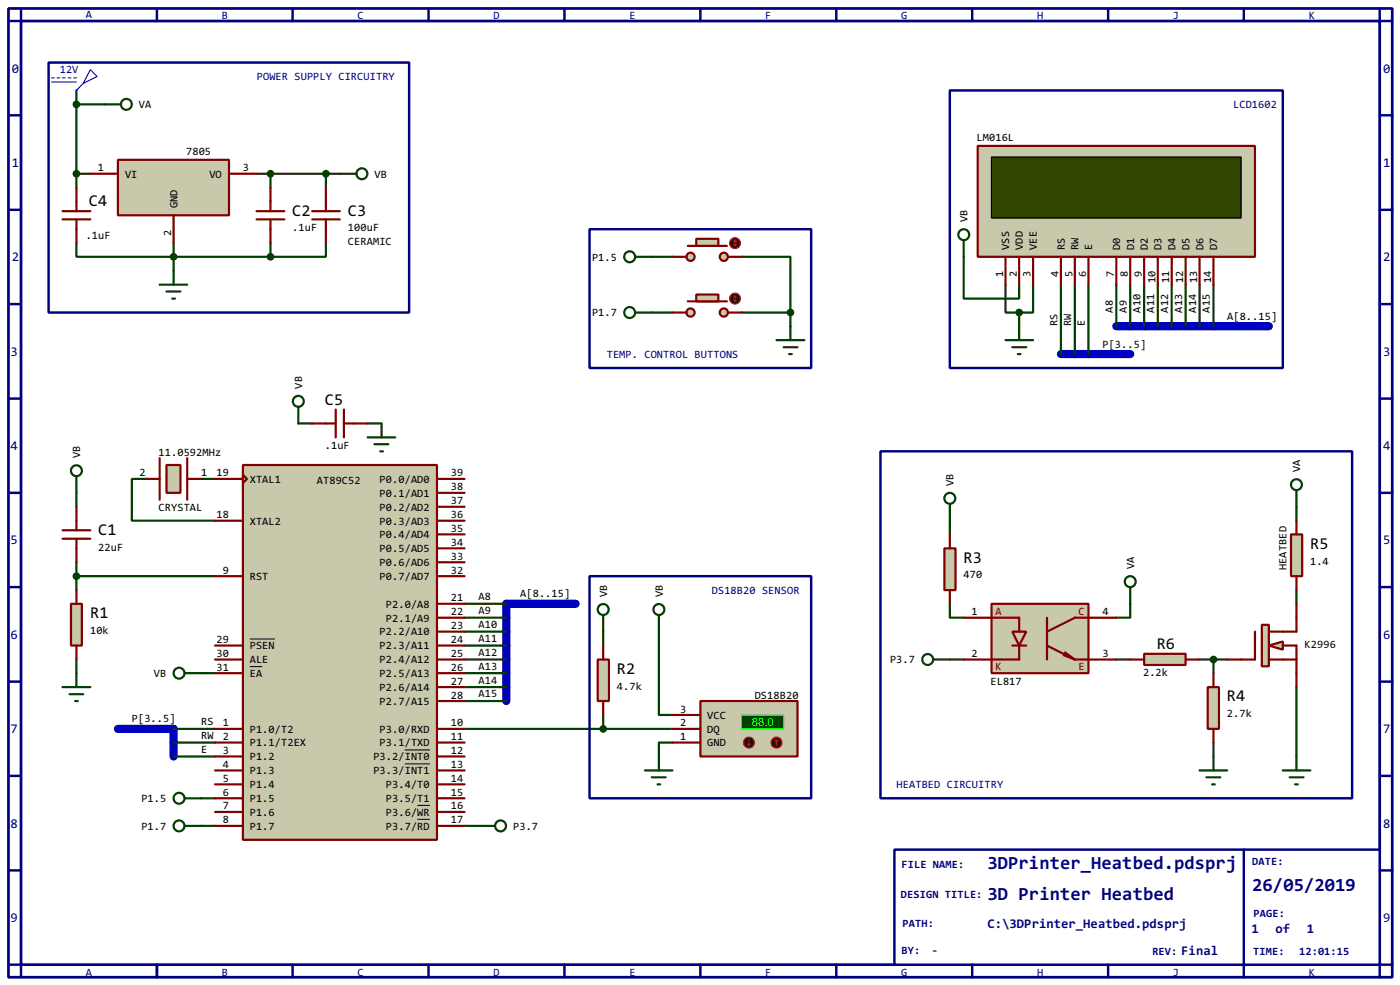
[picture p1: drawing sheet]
<svg xmlns="http://www.w3.org/2000/svg" width="256mm" height="180mm" viewBox="0 0 256 180" stroke-linecap="round" stroke-linejoin="round" font-family="sans-serif">
<path d="M1.6 1.6h253.5v177.3h-253.5zM3.9 3.9h248.9v172.7h-248.9z" fill="none" stroke="#000080" stroke-width=".5"/>
<path d="M3.9 1.6v2.3h-2.3M28.8 1.6v2.3" fill="none" stroke="#000080" stroke-width=".45"/>
<path d="M163.9 155.5h88.9v21.1h-88.9z" fill="#fff" stroke="#000080" stroke-width=".45"/>
<g fill="none" stroke="#000080" stroke-width=".45">
<path d="M53.6 1.6v2.3M78.5 1.6v2.3M103.4 1.6v2.3M128.3 1.6v2.3M153.2 1.6v2.3M178.1 1.6v2.3M203 1.6v2.3M227.9 1.6v2.3M252.8 1.6v2.3h2.3M1.6 21.1h2.3M1.6 38.4h2.3M252.8 21.1h2.3"/>
<path d="M252.8 38.4h2.3M1.6 55.7h2.3M252.8 55.7h2.3M1.6 73h2.3M252.8 73h2.3M1.6 90.2h2.3M252.8 90.2h2.3M1.6 107.5h2.3M252.8 107.5h2.3M1.6 124.8h2.3M252.8 124.8h2.3M1.6 142h2.3"/>
<path d="M1.6 159.3h2.3M227.9 155.5v23.4M252.8 142h2.3M252.8 159.3h2.3M1.6 176.6h2.3v2.3M28.8 176.6v2.3M53.6 176.6v2.3M78.5 176.6v2.3M103.4 176.6v2.3M128.3 176.6v2.3M153.2 176.6v2.3M178.1 176.6v2.3"/>
<path d="M203 176.6v2.3M255.1 176.6h-2.3v2.3"/>
</g>
<path d="M204.5 59.7h28M194.4 64.8h12.7M105.5 110.5h-12.7v17.8M21.6 133.4h10.2v5.1" fill="none" stroke="#0000c0" stroke-width="1.5"/>
<g fill="none" stroke="#004000" stroke-width=".4">
<path d="M14 16.6v17.7M14 19.1h5.1M14 31.8h2.6M47 31.8h15.3M49.6 31.8v2.5M59.7 31.8v2.5M14 44.5v2.5h35.6M31.8 44.5v5.1M49.6 44.5v2.5M59.7 44.5v2.5h-10.1M119.4 57.2h3.8M119.4 47h3.8"/>
<path d="M135.9 47h8.9v10.2M135.9 57.2h8.9M144.8 57.2v2.5M176.6 47v7.7h10.1v-2.6M184.2 52.1v5.1h2.5M186.7 57.2v2.5M189.3 52.1v5.1h-2.6M194.4 52.1v12.7M196.9 52.1v12.7M199.4 52.1v12.7M204.5 52.1v7.6M207.1 52.1v7.6"/>
<path d="M209.6 52.1v7.6M212.1 52.1v7.6M214.7 52.1v7.6M217.2 52.1v7.6M219.8 52.1v7.6M222.3 52.1v7.6M54.7 77.5h2.5M67.4 77.5h2.5M14 90.2v2.6M26.7 87.7h-2.5v7.6h15.2M36.9 87.7h2.5M174 95.3v2.5"/>
<path d="M237.5 92.8v2.5M14 105.5h25.4M14 102.9v5.1M85.1 110.5h7.7M85.1 113.1h7.7M85.1 115.6h7.7M85.1 118.2h7.7M110.5 115.6v2.6M120.7 115.6v15.3h2.5M174 110.5v2.6h2.6M207.1 110.5v2.6h-2.6M237.5 108v2.5"/>
<path d="M14 120.7v2.5M31.8 138.5h7.6M31.8 133.4h7.6M31.8 135.9h7.6M36.9 123.2h2.5M85.1 123.2h7.7M85.1 133.4h38.1M85.1 128.3h7.7M85.1 120.7h7.7M85.1 125.8h7.7M110.5 130.9v2.5M123.2 135.9h-2.5v2.6"/>
<path d="M174 120.7h2.6M204.5 120.7h2.6M219.8 120.7h5M222.3 120.7v2.5M222.3 135.9v2.6M237.5 125.8v12.7M36.9 146.1h2.5M36.9 151.2h2.5M85.1 151.2h2.6"/>
</g>
<path d="M44.5 85.1h35.6v68.6h-35.6z" fill="#c8c8aa" stroke="#800000" stroke-width=".4"/>
<g fill="none" stroke="#800000" stroke-width=".4">
<path d="M11.5 97.1h5.1M11.5 98.6h5.1M14 92.8v4.3M14 98.6v4.3M39.4 95.3h5.1M39.4 87.7h5.1M44.5 86.9l.8 .8-.8 .7zM80.1 95.3h5M80.1 87.7h5M80.1 90.2h5M80.1 92.8h5M80.1 97.8h5"/>
<path d="M39.4 118.2h5.1M39.4 105.5h5.1M80.1 118.2h5M80.1 105.5h5M80.1 100.4h5M80.1 102.9h5M80.1 110.5h5M80.1 113.1h5M80.1 115.6h5M39.4 120.7h5.1M39.4 123.2h5.1M39.4 133.4h5.1"/>
<path d="M39.4 135.9h5.1M39.4 138.5h5.1M80.1 120.7h5M80.1 123.2h5M80.1 133.4h5M80.1 135.9h5M80.1 138.5h5M80.1 128.3h5M80.1 125.8h5M39.4 141h5.1M39.4 143.6h5.1M39.4 146.1h5.1"/>
<path d="M39.4 148.6h5.1M39.4 151.2h5.1M80.1 141h5M80.1 143.6h5M80.1 146.1h5M80.1 148.6h5M80.1 151.2h5"/>
</g>
<path d="M45.8 117h4.6M45.8 122h2.3M74.2 137.3h4.6M74.2 139.8h4.6M76.5 150h2.3M76.5 147.4h2.3" fill="none" stroke="#000" stroke-width=".18"/>
<path d="M13 110.5h2v7.7h-2z" fill="#c8c8aa" stroke="#800000" stroke-width=".4"/>
<path d="M29.3 83.9v7.6M34.3 83.9v7.6M14 108v2.5M14 118.2v2.5" fill="none" stroke="#800000" stroke-width=".4"/>
<circle cx="14" cy="105.5" r=".5" fill="#004000" stroke="#004000" stroke-width=".4"/>
<g fill="none" stroke="#004000" stroke-width=".4">
<path d="M14 87.2v3M11.5 125.8h5.1M12.8 127.1h2.5M13.8 128.3h.5M14 123.2v2.6"/>
<circle cx="14" cy="86.2" r="1"/>
</g>
<path d="M30.5 85.1h2.6v5.1h-2.6z" fill="#c8c8aa" stroke="#800000" stroke-width=".4"/>
<path d="M26.7 87.7h2.6M34.3 87.7h2.6" fill="none" stroke="#800000" stroke-width=".4"/>
<g fill="none" stroke="#004000" stroke-width=".4">
<path d="M33.8 123.2h3.1M33.8 146.1h3.1M33.8 151.2h3.1M87.7 151.2h3"/>
<circle cx="32.8" cy="123.2" r="1"/>
<circle cx="32.8" cy="151.2" r="1"/>
<circle cx="32.8" cy="146.1" r="1"/>
<circle cx="91.7" cy="151.2" r="1"/>
</g>
<path d="M179.1 26.7h50.8v20.3h-50.8z" fill="#c8c8aa" stroke="#800000" stroke-width=".4"/>
<path d="M181.7 28.8h45.7v11.1h-45.7z" fill="#324600" stroke="#000" stroke-width=".25"/>
<g fill="none" stroke="#800000" stroke-width=".4">
<path d="M184.2 47v5.1M186.7 47v5.1M189.3 47v5.1M194.4 47v5.1M196.9 47v5.1M199.4 47v5.1M204.5 47v5.1M207.1 47v5.1M209.6 47v5.1M212.1 47v5.1M214.7 47v5.1M217.2 47v5.1"/>
<path d="M219.8 47v5.1M222.3 47v5.1"/>
</g>
<path d="M128.3 128.3h17.8v10.2h-17.8z" fill="#c8c8aa" stroke="#800000" stroke-width=".4"/>
<path d="M135.9 130.9h7.7v2.5h-7.7z" fill="#004000" stroke="#0f0" stroke-width=".2"/>
<path d="M123.2 133.4h5.1M123.2 130.9h5.1M123.2 135.9h5.1" fill="none" stroke="#800000" stroke-width=".4"/>
<circle cx="142.2" cy="135.9" r="1" fill="#400000" stroke="#f00" stroke-width=".2"/>
<path d="M142.3 135.4l-.3 .3M142.3 135.4l.2 .3M142.3 135.4v1.1" fill="none" stroke="#f00" stroke-width=".2"/>
<circle cx="137.2" cy="135.9" r="1" fill="#400000" stroke="#f00" stroke-width=".2"/>
<path d="M137 136.2l.2 .3M137.2 135.4v1.1M137.5 136.2l-.3 .3" fill="none" stroke="#f00" stroke-width=".2"/>
<g fill="none" stroke="#004000" stroke-width=".4">
<path d="M120.7 112.6v3M120.7 138.5v2.5M118.2 141h5M119.4 142.3h2.6M120.5 143.6h.5"/>
<circle cx="120.7" cy="111.6" r="1"/>
</g>
<path d="M109.5 120.7h2.1v7.6h-2.1z" fill="#c8c8aa" stroke="#800000" stroke-width=".4"/>
<path d="M110.5 118.2v2.5M110.5 128.3v2.6" fill="none" stroke="#800000" stroke-width=".4"/>
<circle cx="110.5" cy="133.4" r=".5" fill="#004000" stroke="#004000" stroke-width=".4"/>
<g fill="none" stroke="#004000" stroke-width=".4">
<path d="M110.5 112.6v3"/>
<circle cx="110.5" cy="111.6" r="1"/>
</g>
<g fill="#c8c8aa" stroke="#800000" stroke-width=".4">
<circle cx="132.6" cy="47" r=".75"/>
<circle cx="126.5" cy="47" r=".75"/>
</g>
<path d="M126 45h7.2" fill="none" stroke="#800000" stroke-width=".4"/>
<path d="M127.6 43.7h4v1.3h-4z" fill="#c8c8aa" stroke="#800000" stroke-width=".4"/>
<path d="M123.2 47h2.6M133.4 47h2.5" fill="none" stroke="#800000" stroke-width=".4"/>
<circle cx="134.6" cy="44.5" r="1" fill="#400000" stroke="#f00" stroke-width=".2"/>
<path d="M134.4 44.8l.3 .2M134.7 44v1M134.7 44l-.3 .3M134.7 44l.2 .3M134.9 44.8l-.2 .2" fill="none" stroke="#f00" stroke-width=".2"/>
<g fill="#c8c8aa" stroke="#800000" stroke-width=".4">
<circle cx="132.6" cy="57.2" r=".75"/>
<circle cx="126.5" cy="57.2" r=".75"/>
</g>
<path d="M126 55.2h7.2" fill="none" stroke="#800000" stroke-width=".4"/>
<path d="M127.6 53.9h4v1.3h-4z" fill="#c8c8aa" stroke="#800000" stroke-width=".4"/>
<path d="M123.2 57.2h2.6M133.4 57.2h2.5" fill="none" stroke="#800000" stroke-width=".4"/>
<circle cx="134.6" cy="54.7" r="1" fill="#400000" stroke="#f00" stroke-width=".2"/>
<path d="M134.4 54.9l.3 .3M134.7 54.2v1M134.7 54.2l-.3 .2M134.7 54.2l.2 .2M134.9 54.9l-.2 .3" fill="none" stroke="#f00" stroke-width=".2"/>
<g fill="none" stroke="#004000" stroke-width=".4">
<path d="M19.1 19.1h3.1M116.4 47h3M116.4 57.2h3M144.8 59.7v2.6M176.6 44v3M186.7 59.7v2.6M142.3 62.3h5.1M143.6 63.6h2.5M144.6 64.8h.5M184.2 62.3h5.1M185.5 63.6h2.5M186.5 64.8h.5"/>
<circle cx="23.1" cy="19.1" r="1"/>
<circle cx="115.3" cy="47" r="1"/>
<circle cx="115.3" cy="57.2" r="1"/>
<circle cx="176.5" cy="43" r="1"/>
</g>
<g fill="#004000" stroke="#004000" stroke-width=".4">
<circle cx="144.8" cy="57.2" r=".5"/>
<circle cx="186.7" cy="57.2" r=".5"/>
</g>
<path d="M9.5 14.3h.5M9.5 15h4.5M10.5 14.3h.5M11.5 14.3h.5M12.5 14.3h.5M13.5 14.3h.5M15.3 15.3l-1.3 1.3M16.6 12.8l1.2 1.2-2.5 1.3z" fill="none" stroke="#0000c0" stroke-width=".2"/>
<path d="M21.6 29.3h20.4v10.1h-20.4z" fill="#c8c8aa" stroke="#800000" stroke-width=".4"/>
<path d="M16.6 31.8h5M31.8 39.4v5.1M42 31.8h5" fill="none" stroke="#800000" stroke-width=".4"/>
<circle cx="14" cy="19.1" r=".5" fill="#004000" stroke="#004000" stroke-width=".4"/>
<g fill="none" stroke="#004000" stroke-width=".4">
<path d="M62.3 31.8h3"/>
<circle cx="66.3" cy="31.8" r="1"/>
</g>
<path d="M181.7 110.5h17.7v12.7h-17.7z" fill="#c8c8aa" stroke="#800000" stroke-width=".4"/>
<path d="M185.5 115.6h2.5l-1.3 2.6z" fill="#c8c8aa" stroke="#800000" stroke-width=".4"/>
<path d="M176.6 113.1h10.1v2.5M185.5 118.2h2.5M186.7 118.2v2.5h-10.1M191.8 113.1v7.6M191.8 118.2l5.1 2.5M194.9 119.9l2 .8M195.1 119.4l1.8 1.3M204.5 113.1h-7.6l-5.1 2.5M196.9 120.7h7.6" fill="none" stroke="#800000" stroke-width=".4"/>
<g fill="none" stroke="#004000" stroke-width=".4">
<path d="M171 120.7h3"/>
<circle cx="169.9" cy="120.7" r="1"/>
</g>
<path d="M173 100.4h2.1v7.6h-2.1z" fill="#c8c8aa" stroke="#800000" stroke-width=".4"/>
<path d="M174 97.8v2.6M174 108v2.5" fill="none" stroke="#800000" stroke-width=".4"/>
<g fill="none" stroke="#004000" stroke-width=".4">
<path d="M174 92.3v3"/>
<circle cx="174" cy="91.2" r="1"/>
</g>
<path d="M232.5 118.2l2.5-.8v1.5z" fill="#c8c8aa" stroke="#800000" stroke-width=".4"/>
<path d="M231.2 114.4h1.3v7.6h-1.3z" fill="#c8c8aa" stroke="#800000" stroke-width=".4"/>
<path d="M229.9 115.6v5.1h-5.1M235 118.2h2.5v7.6M237.5 110.5v5.1h-5M232.5 120.7h5" fill="none" stroke="#800000" stroke-width=".4"/>
<path d="M221.3 125.8h2v7.6h-2z" fill="#c8c8aa" stroke="#800000" stroke-width=".4"/>
<g fill="none" stroke="#800000" stroke-width=".4">
<path d="M11.5 38.7h5.1M14 34.3v4.4M47 38.7h5.1M49.6 34.3v4.4M57.2 38.7h5.1M59.7 34.3v4.4M11.5 40.2h5.1M14 40.2v4.3M47 40.2h5.1M49.6 40.2v4.3M57.2 40.2h5.1M59.7 40.2v4.3"/>
<path d="M57.2 77.5h4.3M61.5 75v5.1M63 75v5.1M63 77.5h4.4M222.3 123.2v2.6M222.3 133.4v2.5"/>
</g>
<g fill="none" stroke="#004000" stroke-width=".4">
<path d="M54.7 74.5v3M69.9 77.5v2.6M67.4 80.1h5M68.6 81.3h2.6M69.7 82.6h.5M237.5 89.7v3.1M222.3 138.5v2.5M219.8 141h5M221 142.3h2.6M222.1 143.6h.5"/>
<circle cx="54.6" cy="73.5" r="1"/>
<circle cx="237.5" cy="88.7" r="1"/>
</g>
<g fill="#004000" stroke="#004000" stroke-width=".4">
<circle cx="49.5" cy="47" r=".5"/>
<circle cx="49.5" cy="31.8" r=".5"/>
<circle cx="59.7" cy="31.8" r=".5"/>
<circle cx="14" cy="31.8" r=".5"/>
<circle cx="31.8" cy="47" r=".5"/>
</g>
<path d="M209.6 119.7h7.6v2h-7.6z" fill="#c8c8aa" stroke="#800000" stroke-width=".4"/>
<path d="M207.1 120.7h2.5M217.2 120.7h2.6" fill="none" stroke="#800000" stroke-width=".4"/>
<circle cx="222.3" cy="120.7" r=".5" fill="#004000" stroke="#004000" stroke-width=".4"/>
<path d="M236.5 97.8h2.1v7.7h-2.1z" fill="#c8c8aa" stroke="#800000" stroke-width=".4"/>
<path d="M237.5 95.3v2.5M237.5 105.5v2.5" fill="none" stroke="#800000" stroke-width=".4"/>
<g fill="none" stroke="#004000" stroke-width=".4">
<path d="M29.3 52.1h5M30.5 53.4h2.6M31.6 54.7h.5M31.8 49.6v2.5M207.1 107.5v3M237.5 138.5v2.5M235 141h5.1M236.3 142.3h2.5M237.3 143.6h.5"/>
<circle cx="207" cy="106.5" r="1"/>
</g>
<path d="M8.9 11.5h66.1v45.7h-66.1zM174 16.6h61v50.8h-61zM108 42h40.6v25.4h-40.6zM161.3 82.6h86.4v63.5h-86.4zM108 105.5h40.6v40.6h-40.6z" fill="none" stroke="#000080" stroke-width=".45"/>
<g font-size="4" fill="#000080">
<text x="180.9" y="159">3DPrinter_Heatbed.pdsprj</text>
<text x="180.9" y="164.8">3D Printer Heatbed</text>
<text x="229.4" y="163.1">26/05/2019</text>
</g>
<g font-size="3.6">
<text x="16.3" y="37.7">C4</text>
<text x="53.6" y="39.5">C2</text>
<text x="63.8" y="39.5">C3</text>
<text x="59.5" y="74.1">C5</text>
<text x="18" y="97.9">C1</text>
<text x="240" y="100.4">R5</text>
<text x="176.5" y="103">R3</text>
<text x="16.5" y="113.1">R1</text>
<text x="211.9" y="118.8">R6</text>
<text x="113" y="123.3">R2</text>
<text x="224.8" y="128.4">R4</text>
</g>
<g font-size="2.9" fill="#000080">
<text x="2.2" y="13.3">0</text>
<text x="253.4" y="13.3">0</text>
<text x="2.2" y="30.5">1</text>
<text x="253.4" y="30.5">1</text>
<text x="2.2" y="47.8">2</text>
<text x="253.4" y="47.8">2</text>
<text x="1.9" y="65.1">3</text>
<text x="253.4" y="65.1">3</text>
<text x="1.9" y="82.4">4</text>
<text x="253.4" y="82.4">4</text>
<text x="1.9" y="99.7">5</text>
<text x="253.4" y="99.7">5</text>
<text x="1.9" y="116.9">6</text>
<text x="253.4" y="116.9">6</text>
<text x="1.9" y="134.2">7</text>
<text x="253.4" y="134.2">7</text>
<text x="1.9" y="151.5">8</text>
<text x="253.4" y="151.5">8</text>
<text x="1.9" y="168.7">9</text>
<text x="180.9" y="169.8">C:\3DPrinter_Heatbed.pdsprj</text>
<text x="229.3" y="170.8">1</text>
<text x="233.7" y="170.8">of</text>
<text x="239.4" y="170.8">1</text>
<text x="253.4" y="168.7">9</text>
<text x="216.4" y="174.8">Final</text>
</g>
<g font-size="2.4" fill="#000080">
<text x="15.8" y="3.2">A</text>
<text x="40.7" y="3.5">B</text>
<text x="65.5" y="3.5">C</text>
<text x="90.4" y="3.5">D</text>
<text x="115.3" y="3.5">E</text>
<text x="140.2" y="3.5">F</text>
<text x="165.1" y="3.5">G</text>
<text x="190" y="3.5">H</text>
<text x="214.9" y="3.5">J</text>
<text x="239.8" y="3.5">K</text>
<text x="47.1" y="14.7">POWER SUPPLY CIRCUITRY</text>
<text x="225.9" y="19.8">LCD1602</text>
<text x="111.2" y="65.5">TEMP. CONTROL BUTTONS</text>
<text x="130.4" y="108.7">DS18B20 SENSOR</text>
<text x="164.3" y="144.3">HEATBED CIRCUITRY</text>
<text x="165.2" y="158.9">FILE NAME:</text>
<text x="229.4" y="158.4">DATE:</text>
<text x="165.1" y="164.3">DESIGN TITLE:</text>
<text x="229.7" y="167.8">PAGE:</text>
<text x="165.4" y="169.7">PATH:</text>
<text x="15.8" y="178.6">A</text>
<text x="40.7" y="178.6">B</text>
<text x="65.5" y="178.6">C</text>
<text x="90.4" y="178.6">D</text>
<text x="115.3" y="178.6">E</text>
<text x="140.2" y="178.6">F</text>
<text x="165.1" y="178.6">G</text>
<text x="165.2" y="174.6">BY:</text>
<text x="170.7" y="174.6">-</text>
<text x="190" y="178.6">H</text>
<text x="211.1" y="174.7">REV:</text>
<text x="214.9" y="178.6">J</text>
<text x="229.6" y="174.7">TIME:</text>
<text x="238" y="174.7">12:01:15</text>
<text x="239.8" y="178.6">K</text>
</g>
<text font-size="2.4" fill="#0000c0" x="11" y="13.4">12V</text>
<g font-size="2.4">
<text x="25.5" y="19.8">VA</text>
<text x="34.1" y="28.4">7805</text>
<text x="178.9" y="25.9">LM016L</text>
<text x="18" y="31.4">1</text>
<text x="22.9" y="32.5">VI</text>
<text x="38.4" y="32.5">VO</text>
<text x="44.5" y="31.4">3</text>
<text x="68.6" y="32.5">VB</text>
<text x="32.5" y="38.1" transform="rotate(-90 32.5 38.1)">GND</text>
<text x="177.3" y="40.6" transform="rotate(-90 177.3 40.6)">VB</text>
<text x="15.7" y="43.7">.1uF</text>
<text x="31.4" y="43.1" transform="rotate(-90 31.4 43.1)">2</text>
<text x="53.6" y="42.3">.1uF</text>
<text x="63.8" y="42.3">100uF</text>
<text x="63.8" y="44.9">CERAMIC</text>
<text x="108.5" y="47.7">P1.5</text>
<text x="184.9" y="45.7" transform="rotate(-90 184.9 45.7)">VSS</text>
<text x="187.4" y="45.7" transform="rotate(-90 187.4 45.7)">VDD</text>
<text x="190" y="45.8" transform="rotate(-90 190 45.8)">VEE</text>
<text x="195.1" y="45.8" transform="rotate(-90 195.1 45.8)">RS</text>
<text x="197.6" y="45.7" transform="rotate(-90 197.6 45.7)">RW</text>
<text x="200.1" y="45.7" transform="rotate(-90 200.1 45.7)">E</text>
<text x="205.2" y="45.8" transform="rotate(-90 205.2 45.8)">D0</text>
<text x="207.8" y="45.8" transform="rotate(-90 207.8 45.8)">D1</text>
<text x="210.3" y="45.7" transform="rotate(-90 210.3 45.7)">D2</text>
<text x="212.8" y="45.7" transform="rotate(-90 212.8 45.7)">D3</text>
<text x="215.4" y="45.8" transform="rotate(-90 215.4 45.8)">D4</text>
<text x="217.9" y="45.8" transform="rotate(-90 217.9 45.8)">D5</text>
<text x="220.5" y="45.8" transform="rotate(-90 220.5 45.8)">D6</text>
<text x="223" y="45.7" transform="rotate(-90 223 45.7)">D7</text>
<text x="183.8" y="50.7" transform="rotate(-90 183.8 50.7)">1</text>
<text x="186.3" y="50.7" transform="rotate(-90 186.3 50.7)">2</text>
<text x="188.8" y="50.7" transform="rotate(-90 188.8 50.7)">3</text>
<text x="193.9" y="50.7" transform="rotate(-90 193.9 50.7)">4</text>
<text x="196.5" y="50.7" transform="rotate(-90 196.5 50.7)">5</text>
<text x="199" y="50.7" transform="rotate(-90 199 50.7)">6</text>
<text x="204.1" y="50.7" transform="rotate(-90 204.1 50.7)">7</text>
<text x="206.6" y="50.7" transform="rotate(-90 206.6 50.7)">8</text>
<text x="209.2" y="50.7" transform="rotate(-90 209.2 50.7)">9</text>
<text x="211.7" y="51.9" transform="rotate(-90 211.7 51.9)">10</text>
<text x="214.2" y="51.9" transform="rotate(-90 214.2 51.9)">11</text>
<text x="216.8" y="51.9" transform="rotate(-90 216.8 51.9)">12</text>
<text x="219.3" y="51.9" transform="rotate(-90 219.3 51.9)">13</text>
<text x="221.9" y="51.9" transform="rotate(-90 221.9 51.9)">14</text>
<text x="108.5" y="57.9">P1.7</text>
<text x="193.7" y="59.7" transform="rotate(-90 193.7 59.7)">RS</text>
<text x="196.3" y="59.7" transform="rotate(-90 196.3 59.7)">RW</text>
<text x="198.8" y="59.7" transform="rotate(-90 198.8 59.7)">E</text>
<text x="203.9" y="57.2" transform="rotate(-90 203.9 57.2)">A8</text>
<text x="206.4" y="57.2" transform="rotate(-90 206.4 57.2)">A9</text>
<text x="209" y="57.2" transform="rotate(-90 209 57.2)">A10</text>
<text x="211.5" y="57.2" transform="rotate(-90 211.5 57.2)">A11</text>
<text x="214" y="57.2" transform="rotate(-90 214 57.2)">A12</text>
<text x="216.6" y="57.2" transform="rotate(-90 216.6 57.2)">A13</text>
<text x="219.1" y="57.2" transform="rotate(-90 219.1 57.2)">A14</text>
<text x="221.7" y="57.2" transform="rotate(-90 221.7 57.2)">A15</text>
<text x="224.8" y="58.5">A[8..15]</text>
<text x="202" y="63.6">P[3..5]</text>
<text x="55.4" y="71.2" transform="rotate(-90 55.4 71.2)">VB</text>
<text x="14.7" y="83.9" transform="rotate(-90 14.7 83.9)">VB</text>
<text x="29.1" y="83.4">11.0592MHz</text>
<text x="59.5" y="82.2">.1uF</text>
<text x="25.6" y="87.2">2</text>
<text x="36.9" y="87.2">1</text>
<text x="39.7" y="87.2">19</text>
<text x="45.8" y="88.4">XTAL1</text>
<text x="58.1" y="88.5">AT89C52</text>
<text x="69.6" y="88.4">P0.0/AD0</text>
<text x="82.6" y="87.2">39</text>
<text x="82.6" y="89.8">38</text>
<text x="174.7" y="89" transform="rotate(-90 174.7 89)">VB</text>
<text x="238.2" y="86.4" transform="rotate(-90 238.2 86.4)">VA</text>
<text x="29.1" y="93.6">CRYSTAL</text>
<text x="39.7" y="94.9">18</text>
<text x="69.6" y="90.9">P0.1/AD1</text>
<text x="69.6" y="93.5">P0.2/AD2</text>
<text x="82.6" y="92.3">37</text>
<text x="82.6" y="94.9">36</text>
<text x="18" y="100.8">22uF</text>
<text x="45.8" y="96">XTAL2</text>
<text x="69.6" y="96">P0.3/AD3</text>
<text x="69.6" y="98.5">P0.4/AD4</text>
<text x="69.6" y="101.1">P0.5/AD5</text>
<text x="82.6" y="97.4">35</text>
<text x="82.6" y="99.9">34</text>
<text x="40.8" y="105">9</text>
<text x="45.8" y="106.2">RST</text>
<text x="69.6" y="103.6">P0.6/AD6</text>
<text x="69.6" y="106.2">P0.7/AD7</text>
<text x="82.6" y="102.5">33</text>
<text x="82.6" y="105">32</text>
<text x="176.5" y="105.9">470</text>
<text x="207.8" y="104.2" transform="rotate(-90 207.8 104.2)">VA</text>
<text x="235.7" y="104.4" transform="rotate(-90 235.7 104.4)">HEATBED</text>
<text x="240" y="103.4">1.4</text>
<text x="70.7" y="111.2">P2.0/A8</text>
<text x="70.7" y="113.8">P2.1/A9</text>
<text x="82.6" y="110.1">21</text>
<text x="82.6" y="112.6">22</text>
<text x="87.7" y="109.9">A8</text>
<text x="87.7" y="112.4">A9</text>
<text x="95.3" y="109.3">A[8..15]</text>
<text x="111.2" y="109.2" transform="rotate(-90 111.2 109.2)">VB</text>
<text x="121.4" y="109.2" transform="rotate(-90 121.4 109.2)">VB</text>
<text x="178" y="112.6">1</text>
<text x="202" y="112.6">4</text>
<text x="16.5" y="116.1">10k</text>
<text x="39.7" y="117.7">29</text>
<text x="45.8" y="118.9">PSEN</text>
<text x="69.6" y="116.3">P2.2/A10</text>
<text x="69.6" y="118.9">P2.3/A11</text>
<text x="82.6" y="115.2">23</text>
<text x="82.6" y="117.7">24</text>
<text x="87.7" y="115">A10</text>
<text x="87.7" y="117.5">A11</text>
<text x="239" y="118.6">K2996</text>
<text x="28.2" y="123.9">VB</text>
<text x="39.7" y="120.3">30</text>
<text x="39.7" y="122.8">31</text>
<text x="45.8" y="121.4">ALE</text>
<text x="45.8" y="123.9">EA</text>
<text x="69.6" y="121.4">P2.4/A12</text>
<text x="69.6" y="123.9">P2.5/A13</text>
<text x="82.6" y="120.3">25</text>
<text x="82.6" y="122.8">26</text>
<text x="82.6" y="125.3">27</text>
<text x="87.7" y="120.1">A12</text>
<text x="87.7" y="122.6">A13</text>
<text x="87.7" y="125.1">A14</text>
<text x="163.1" y="121.4">P3.7</text>
<text x="178" y="120.3">2</text>
<text x="181.5" y="125.3">EL817</text>
<text x="202" y="120.3">3</text>
<text x="209.4" y="123.8">2.2k</text>
<text x="69.6" y="129">P2.7/A15</text>
<text x="69.6" y="126.5">P2.6/A14</text>
<text x="82.6" y="127.9">28</text>
<text x="87.7" y="127.7">A15</text>
<text x="113" y="126.2">4.7k</text>
<text x="124.6" y="130.4">3</text>
<text x="129.6" y="131.6">VCC</text>
<text x="138.3" y="127.9">DS18B20</text>
<text x="224.8" y="131.3">2.7k</text>
<text x="24.2" y="132.2">P[3..5]</text>
<text x="36.9" y="137.8">E</text>
<text x="36.9" y="132.8">RS</text>
<text x="36.9" y="135.3">RW</text>
<text x="40.8" y="133">1</text>
<text x="40.8" y="135.5">2</text>
<text x="45.8" y="134.1">P1.0/T2</text>
<text x="45.8" y="136.6">P1.1/T2EX</text>
<text x="69.6" y="134.1">P3.0/RXD</text>
<text x="69.6" y="136.6">P3.1/TXD</text>
<text x="82.6" y="133">10</text>
<text x="82.6" y="135.5">11</text>
<text x="124.6" y="133">2</text>
<text x="124.6" y="135.5">1</text>
<text x="129.6" y="134.1">DQ</text>
<text x="129.6" y="136.6">GND</text>
<text x="40.8" y="138">3</text>
<text x="40.8" y="140.6">4</text>
<text x="40.8" y="143.1">5</text>
<text x="45.8" y="139.2">P1.2</text>
<text x="45.8" y="141.7">P1.3</text>
<text x="68.4" y="139.2">P3.2/INT0</text>
<text x="68.4" y="141.7">P3.3/INT1</text>
<text x="82.6" y="138">12</text>
<text x="82.6" y="140.6">13</text>
<text x="82.6" y="143.1">14</text>
<text x="25.9" y="146.8">P1.5</text>
<text x="40.8" y="145.7">6</text>
<text x="40.8" y="148.2">7</text>
<text x="45.8" y="144.3">P1.4</text>
<text x="45.8" y="146.8">P1.5</text>
<text x="45.8" y="149.3">P1.6</text>
<text x="70.7" y="144.3">P3.4/T0</text>
<text x="70.7" y="149.3">P3.6/WR</text>
<text x="70.7" y="146.8">P3.5/T1</text>
<text x="82.6" y="148.2">16</text>
<text x="82.6" y="145.7">15</text>
<text x="25.9" y="151.9">P1.7</text>
<text x="40.8" y="150.7">8</text>
<text x="45.8" y="151.9">P1.7</text>
<text x="70.7" y="151.9">P3.7/RD</text>
<text x="82.6" y="150.7">17</text>
<text x="94" y="151.9">P3.7</text>
</g>
<g font-size="2.4" fill="#800000">
<text x="182.4" y="112.5">A</text>
<text x="197.6" y="112.5">C</text>
<text x="182.4" y="122.7">K</text>
<text x="197.6" y="122.7">E</text>
</g>
<text font-size="2.4" fill="#0f0" x="137.8" y="132.8">88.0</text>
</svg>
